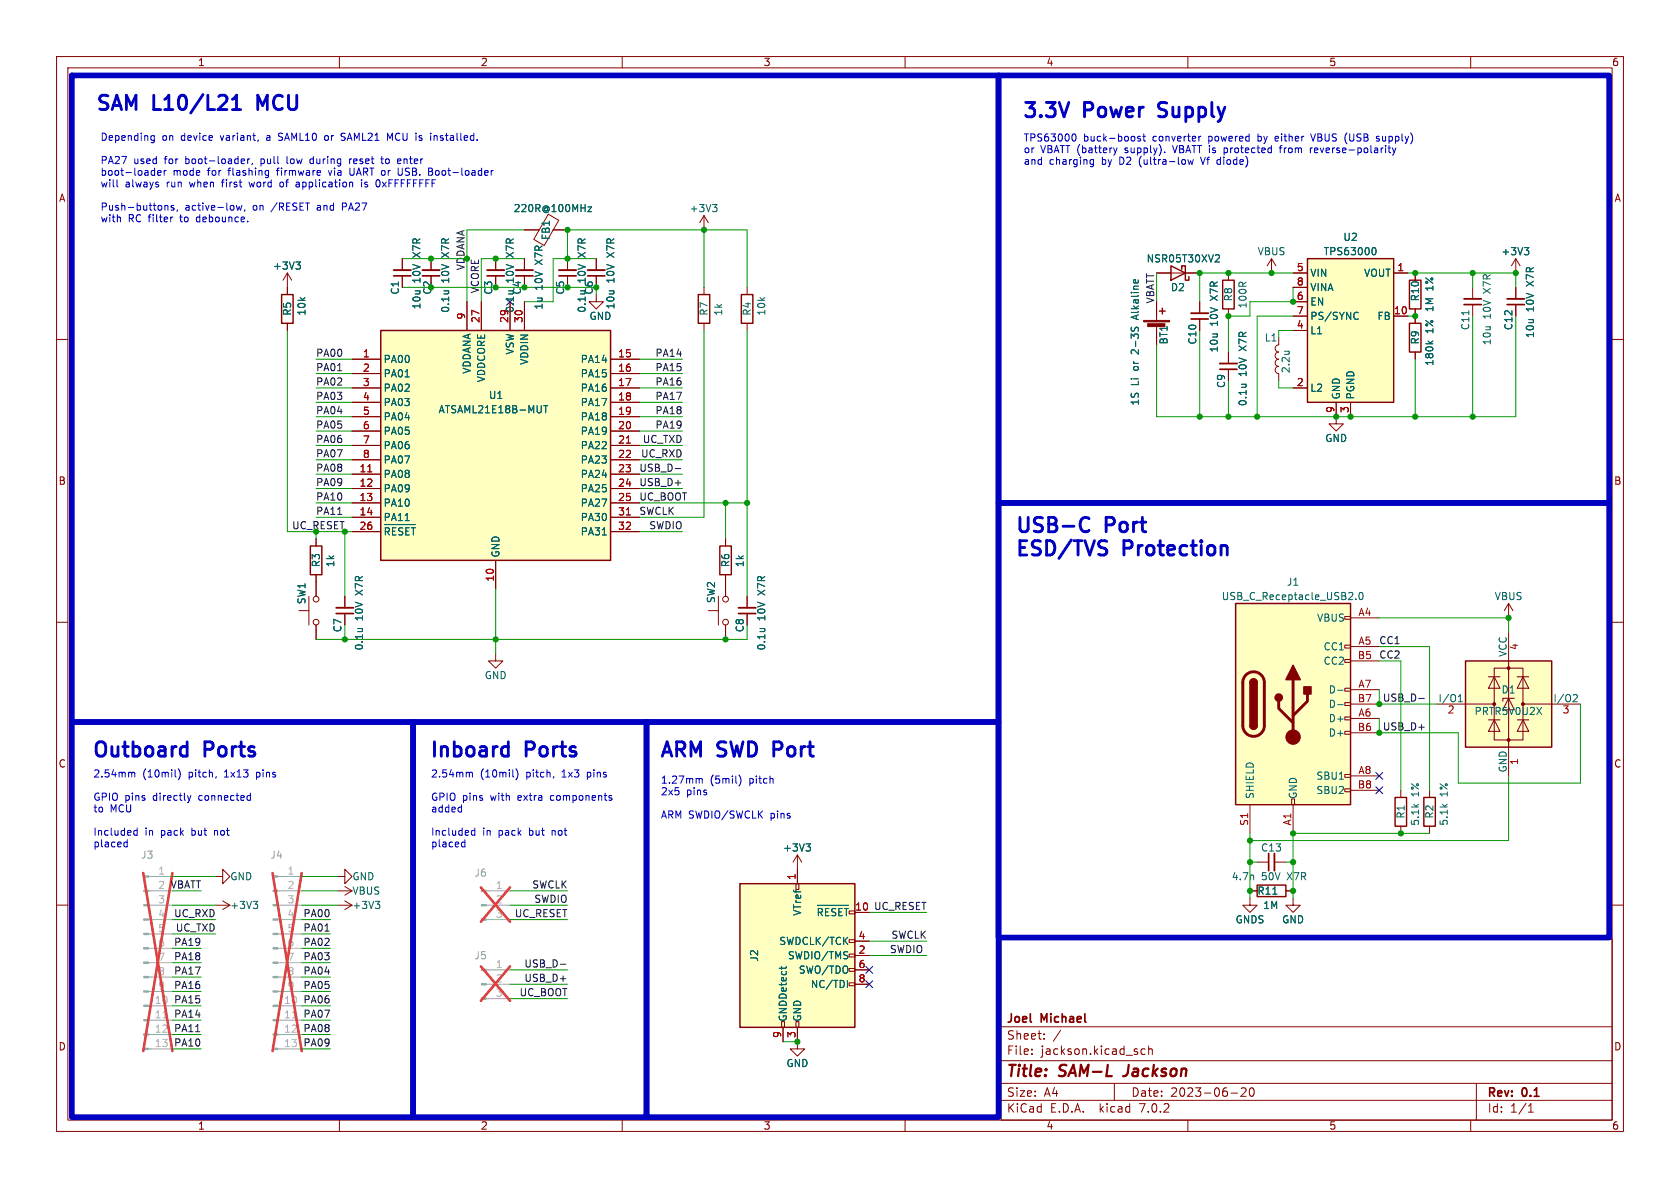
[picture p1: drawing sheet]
<svg xmlns="http://www.w3.org/2000/svg" width="297mm" height="210mm" viewBox="0 0 297 210" stroke-linecap="round" stroke-linejoin="round" font-family="sans-serif">
<g fill="none" stroke="#840000" stroke-width=".18">
<path d="M10 10h277v190h-277zM12 12h273v186h-273zM60 10v2M110 10v2M160 10v2M210 10v2M260 10v2M96.9 37.9l1.9 1-2.6 4.5-1.8-1.1zM124.5 38.1l-.8 1.3M124.5 38.1v2.5M124.5 38.1l.7 1.3M10 60h2"/>
<path d="M50.8 48.3l-.8 1.2M50.8 48.3v3.8M50.8 57.2v1.2M50.8 48.3l.8 1.2M71.1 45.7v2.1M71.1 48.8v2M76.2 45.7v2.1M76.2 48.8v2M82.5 53.3v5.1M85.1 53.3v5.1M87.6 45.7v2.1M87.6 48.8v2"/>
<path d="M90.2 53.3v5.1M92.7 40.6h2.6M92.7 45.7v2.1M92.7 48.8v2M92.7 53.3v5.1M97.8 40.6h2.5M100.3 45.7v2.1M100.3 48.8v2M105.4 52.1v1.2h1.3l-1.3 1.3-1.3-1.3h1.3M105.4 45.7v2.1M105.4 48.8v2M124.5 50.8v1.3"/>
<path d="M124.5 57.2v1.2M132.1 50.8v1.3M132.1 57.2v1.2M204.5 48.3h7.6M204.5 53.3v3.3M204.5 57.7v3.3M212.1 53.3v2.1M212.1 56.4v2M217.2 48.3v1.2M217.2 54.6v1.3M224.8 45.7l-.8 1.3M224.8 45.7v2.6"/>
<path d="M224.8 45.7l.8 1.3M226.1 59.7v1.3a.64 .64 0 0 0-.7 .6 .64 .64 0 0 0 .7 .6 .64 .64 0 0 0-.7 .7 .64 .64 0 0 0 .7 .6 .64 .64 0 0 0-.7 .6 .64 .64 0 0 0 .7 .7 .64 .64 0 0 0-.7 .6 .64 .64 0 0 0 .7 .6v1.3M228.6 48.3h2.5M228.6 55.9h2.5M228.6 58.4h2.5M228.6 53.3h2.5M228.6 50.8h2.5M246.4 48.3h2.5M246.4 55.9h2.5M250.2 48.3v1.2M250.2 54.6v2.6M260.3 50.8v2"/>
<path d="M260.3 53.8v2.1M268 45.7l-.8 1.3M268 45.7v2.6M268 50.8v2M268 53.8v2.1M268 45.7l.7 1.3M285 60h2M62.2 63.5h5.1M62.2 66h5.1M62.2 68.6h5.1M62.2 71.1h5.1M62.2 73.7h5.1"/>
<path d="M62.2 76.2h5.1M62.2 78.7h5.1M107.9 63.5h5.1M107.9 66h5.1M107.9 68.6h5.1M107.9 71.1h5.1M107.9 73.7h5.1M107.9 76.2h5.1M107.9 78.7h5.1M217.2 62.2v2.1M217.2 65.3v2M228.6 68.6h2.5"/>
<path d="M236.2 71.1v3.8h1.3l-1.3 1.3-1.3-1.3h1.3M238.8 71.1v2.6M250.2 62.2v1.3M55.9 95.3v1.2M62.2 83.8h5.1M62.2 86.4h5.1M62.2 88.9h5.1M62.2 91.4h5.1M62.2 81.3h5.1M62.2 94h5.1M87.6 99.1v5M107.9 83.8h5.1"/>
<path d="M107.9 86.4h5.1M107.9 88.9h5.1M107.9 91.4h5.1M107.9 81.3h5.1M107.9 94h5.1M128.3 95.3v1.2M10 110h2M52.8 108h1.8M54.6 105.4v5.1M55.9 101.6v3.8M55.9 110.5v2.5M61 105.4v2"/>
<path d="M61 108.5v2M87.6 115.6v1.2h1.3l-1.3 1.3-1.2-1.3h1.2M125.2 108h1.8M127 105.4v5.1M128.3 101.6v3.8M128.3 110.5v2.5M132.1 105.4v2M132.1 108.5v2M237.7 116.6h1.1v.5h-1.1zM237.7 114h1.1v.6h-1.1zM237.7 109h1.1v.5h-1.1zM238.8 109.2h5"/>
<path d="M238.8 114.3h5M238.8 116.8h5M263.1 119.6h2.1M264.2 118.1h5v12.7h-5zM264.2 119.6l1 2.1h-2.1zM266.7 106.7l-.8 1.3M266.7 106.7v2.5M266.7 111.8v25.4M266.7 106.7l.8 1.3M268.2 119.6h2.1M269.2 119.6l1.1 2.1h-2.1zM285 110h2"/>
<path d="M237.7 139.4h1.1v.6h-1.1zM237.7 136.9h1.1v.5h-1.1zM237.7 129.3h1.1v.5h-1.1zM237.7 126.7h1.1v.6h-1.1zM237.7 124.2h1.1v.5h-1.1zM237.7 121.7h1.1v.5h-1.1zM238.8 127h5M238.8 121.9h5M238.8 137.2h5M238.8 129.5h5M238.8 124.5h5M238.8 139.7h5"/>
<path d="M247.6 139.7v1.3M252.7 139.7v1.3M254 124.5h10.2M263.1 127.3h2.1M264.2 127.3l1 2h-2.1zM266.7 123.4l1 2.1h-2zM267.7 123.4h-2v.6M268.2 127.3h2.1M269.2 127.3l1.1 2h-2.1zM269.2 124.5h10.2M10 160h2M38.1 154.9h1.3v-1.2l1.2 1.2-1.2 1.3v-1.3"/>
<path d="M39.4 159.3l1.2 .7M59.7 154.9h1.3v-1.2l1.2 1.2-1.2 1.3v-1.3M59.7 157.5h2.5M61 159.3l1.2 .7M61 156.7l1.2 .8M62.2 157.5l-1.2 .7M140.7 156.2h.5v1h-.5zM141 151.1v5.1M141 151.1l-.8 1.3M141 151.1l.7 1.3M221 158.8v1.2h1.2l-1.2 1.3-1.3-1.3h1.3M221 157.5h1.2"/>
<path d="M221 142.2v5.1M222.2 152.4h2.1M225.3 152.4h2M227.3 157.5h1.3M228.3 141.2h.6v1h-.6zM228.6 158.8v1.2h1.3l-1.3 1.3-1.3-1.3h1.3M228.6 142.2v5.1M247.6 146.1v1.2M252.7 146.1v1.2M285 160h2M38.1 160h2.5M40.6 160l-1.2 .8"/>
<path d="M59.7 160h2.5M62.2 160l-1.2 .8M150.1 166.1h1v.5h-1zM150.1 171.2h1v.5h-1zM150.1 168.7h1v.5h-1zM150.1 173.7h1v.5h-1zM151.1 161.3h2.6M151.1 168.9h2.6M151.1 166.4h2.6M151.1 171.5h2.6M151.1 174h2.6M177 166h108v32h-108z"/>
<path d="M60 198v2M110 198v2M138.2 180.6h.5v1h-.5zM138.4 181.6v2.6M140.7 180.6h.5v1h-.5zM141 181.6v3.8h1.2l-1.2 1.3-1.3-1.3h1.3M160 198v2M177 194.5h108M177 191.5h108M177 187.5h108M177 181.5h108M182.4 186.3v.1"/>
<path d="M182.4 185.5v.1M184.6 183.6v.1M184.6 182.8v.1M197 191.5v3M202.4 185.5l-.4-.1-.3 .3v.4l.2 .2h.5M203.1 185.5l.2-.1 .3 .1 .1 .9M203.1 184.9v1.5M210 198v2M217.6 193.2h1.2M219.4 192.4l.6-.1 .2 .1 .1 .3-.9 1.1h.9M221 192.4l.2-.1a.81 .81 0 0 1 .6 .6 .81 .81 0 0 1-.3 .8l-.1 .1a.81 .81 0 0 1-.4-1.4zM260 198v2"/>
<path d="M261 191.5v6.5M270.2 196.6h.9M270.2 195.5l.4-.4v1.5"/>
<circle cx="55.9" cy="110" r=".51"/>
<circle cx="55.9" cy="105.9" r=".51"/>
<circle cx="128.3" cy="105.9" r=".51"/>
<circle cx="128.3" cy="110" r=".51"/>
</g>
<path d="M198.5 190.2h.2" fill="none" stroke="#840000" stroke-width=".4"/>
<g fill="none" stroke="#006464" stroke-width=".18">
<path d="M103.9 36.6h.7l-.7 .8h.7M126 36.1h.8l-.5 .5M126.5 36.6l.3 .3v.3l-.3 .2M52.3 46.3h.8l-.4 .5M52.9 46.8l.2 .2v.3l-.2 .3M200 57.8v.5M200.5 49.5l.2-.1 .1 .6M200.6 58.3l.1-.3 .3-.2 .2 .3v.3M215 45l.5 .1 .1 .3-.8 .9h.8M239.9 55.2l.2 .1M240.1 56.3l-.2 .2M242.8 43.8a.68 .68 0 0 1 .5 .6 .68 .68 0 0 1-.5 .6"/>
<path d="M269.5 43.8h.8l-.5 .5M270 44.3l.3 .2v.3l-.3 .2M96.1 71.7h.7M96.5 71.7v1.3M252.5 60.3l.5 .5M253.3 60.3l-.5 .3M67.9 92.7h5.5M68.8 93.5l-.2-.2h-.5v1.3M70 93.3h-.6v1.3M71.2 93.4l-.5-.1-.2 .2M72.4 93.3h-.7v1.3M72.7 93.3h.7"/>
<path d="M73.1 93.3v1.3M106.5 94.6h.7M239.7 105.9v.1M240.4 104.8l.1-.1a.68 .68 0 0 1 .5 .7 .68 .68 0 0 1-.5 .6l-.1-.1-.2-.4zM236.5 122h.9M236.5 124.6h.9M236.8 137.7h.7M257.8 124.1h.7M257.8 123.1l.4-.3v1.3M278.3 122.8h.4l.2 .3-.8 1h.8M44.8 159.3h.7l-.4 .5M45.3 159.8l.2 .3v.3l-.2 .2"/>
<path d="M66.4 159.3h.7l-.4 .5M66.9 159.8l.2 .3v.3l-.2 .2M142.5 149.2h.8l-.5 .5M143 149.7l.3 .2v.3l-.3 .2M138.2 170.9v.4M139 170.9v.1M144.5 160h5.5M145.4 160.8l-.2-.2h-.5v1.3M146.5 160.6h-.6v1.3M147.8 160.7l-.5-.1-.3 .2M148.9 160.6h-.6v1.3M149.3 160.6h.7"/>
<path d="M149.3 166.2l.6 .8M149.6 160.6v1.3M149.8 173.3v1.3M149.9 165.7l-.8 .7"/>
</g>
<g fill="#ffffc2" stroke="#ffffc2" stroke-width=".18">
<path d="M130.8 156.2h20.3v25.4h-20.3z"/>
<path d="M67.3 58.4h40.6v40.7h-40.6z"/>
<path d="M231.1 45.7h15.3v25.4h-15.3z"/>
<path d="M218.4 106.7h20.4v35.5h-20.4z"/>
<path d="M259.1 116.8h15.2v15.3h-15.2z"/>
</g>
<g fill="none" stroke="#840000" stroke-width=".25">
<path d="M49.8 52.1h2v5.1h-2zM67.3 58.4h40.6v40.7h-40.6zM123.4 52.1h2.1v5.1h-2.1zM131.1 52.1h2v5.1h-2zM205 55h1M205.5 54.5v1M207 47l2.5 1.3-2.5 1.2zM208.9 47.6v-.6h.6v2.5h.7v-.6M216.2 49.5h2v5.1h-2zM231.1 45.7h15.3v25.4h-15.3zM249.2 57.2h2v5h-2zM249.2 49.5h2v5.1h-2z"/>
<path d="M54.9 96.5h2v5.1h-2zM127.3 96.5h2v5.1h-2zM218.4 106.7h20.4v35.5h-20.4zM259.1 116.8h15.2v15.3h-15.2zM221 128.3a.64 .64 0 0 0 .6 .6 .64 .64 0 0 0 .6-.6M221 120.7a.64 .64 0 0 1 .6-.7 .64 .64 0 0 1 .6 .7M130.8 156.2h20.3v25.4h-20.3zM222.2 156.5h5.1v2h-5.1zM246.6 141h2.1v5.1h-2.1zM251.7 141h2v5.1h-2z"/>
</g>
<g fill="none" stroke="#a1a1a1" stroke-width=".18">
<path d="M26.3 157.5h4.2M26.3 154.9h4.2M49.1 157.5h4.2M49.1 154.9h4.2M86 157.5h4.2M26.3 177.8h4.2M26.3 175.3h4.2M26.3 172.7h4.2M26.3 170.2h4.2M26.3 167.6h4.2M26.3 165.1h4.2M26.3 162.6h4.2"/>
<path d="M26.3 160h4.2M49.1 177.8h4.2M49.1 175.3h4.2M49.1 172.7h4.2M49.1 170.2h4.2M49.1 167.6h4.2M49.1 165.1h4.2M49.1 162.6h4.2M49.1 160h4.2M86 162.6h4.2M86 160h4.2M86 176.5h4.2"/>
<path d="M86 174h4.2M86 171.5h4.2M26.3 185.4h4.2M26.3 182.9h4.2M26.3 180.3h4.2M49.1 185.4h4.2M49.1 182.9h4.2M49.1 180.3h4.2"/>
</g>
<g fill="#a1a1a1" stroke="#a1a1a1" stroke-width=".18">
<path d="M48.3 185.3h.8v.2h-.8z"/>
<path d="M48.3 182.8h.8v.2h-.8z"/>
<path d="M48.3 180.2h.8v.3h-.8z"/>
<path d="M48.3 177.7h.8v.2h-.8z"/>
<path d="M48.3 175.1h.8v.3h-.8z"/>
<path d="M48.3 172.6h.8v.2h-.8z"/>
<path d="M48.3 170.1h.8v.2h-.8z"/>
<path d="M48.3 167.5h.8v.3h-.8z"/>
<path d="M48.3 165h.8v.2h-.8z"/>
<path d="M48.3 162.4h.8v.3h-.8z"/>
<path d="M48.3 159.9h.8v.2h-.8z"/>
<path d="M48.3 157.4h.8v.2h-.8z"/>
<path d="M48.3 154.8h.8v.3h-.8z"/>
<path d="M85.1 176.4h.9v.3h-.9z"/>
<path d="M85.1 173.9h.9v.2h-.9z"/>
<path d="M85.1 171.3h.9v.3h-.9z"/>
<path d="M85.1 162.4h.9v.3h-.9z"/>
<path d="M85.1 159.9h.9v.2h-.9z"/>
<path d="M85.1 157.4h.9v.2h-.9z"/>
<path d="M25.4 185.3h.9v.2h-.9z"/>
<path d="M25.4 182.8h.9v.2h-.9z"/>
<path d="M25.4 180.2h.9v.3h-.9z"/>
<path d="M25.4 177.7h.9v.2h-.9z"/>
<path d="M25.4 175.1h.9v.3h-.9z"/>
<path d="M25.4 172.6h.9v.2h-.9z"/>
<path d="M25.4 170.1h.9v.2h-.9z"/>
<path d="M25.4 167.5h.9v.3h-.9z"/>
<path d="M25.4 165h.9v.2h-.9z"/>
<path d="M25.4 162.4h.9v.3h-.9z"/>
<path d="M25.4 159.9h.9v.2h-.9z"/>
<path d="M25.4 157.4h.9v.2h-.9z"/>
<path d="M25.4 154.8h.9v.3h-.9z"/>
</g>
<path d="M28.8 179.9h.7M51.7 179.9h.7" fill="none" stroke="#aaa" stroke-width=".18"/>
<path d="M25.3 154.3l5.2 31.5M30.5 154.3l-5.2 31.5M48.2 154.3l5.1 31.5M53.3 154.3l-5.1 31.5M85 156.9l5.2 6M90.2 156.9l-5.2 6M85 170.8l5.2 6.1M90.2 170.8l-5.2 6.1" fill="none" stroke="#eb3a3d" stroke-width=".46"/>
<g fill="none" stroke="#840000" stroke-width=".33">
<path d="M69.6 47.8h3M74.7 47.8h3M86.1 47.8h3.1M91.2 47.8h3M98.8 47.8h3.1M103.9 47.8h3M210.6 55.4h3M258.8 52.8h3.1M266.4 52.8h3.1M215.6 64.3h3.1M59.4 107.4h3.1M130.6 107.4h3"/>
<path d="M225.3 150.9v3"/>
</g>
<g fill="none" stroke="#840000" stroke-width=".3">
<path d="M69.6 48.8h3M74.7 48.8h3M86.1 48.8h3.1M91.2 48.8h3M98.8 48.8h3.1M103.9 48.8h3M210.6 56.4h3M258.8 53.8h3.1M266.4 53.8h3.1M215.6 65.3h3.1M59.4 108.5h3.1M130.6 108.5h3"/>
<path d="M224.3 150.9v3"/>
</g>
<path d="M110.7 78.3h.8M65 83.4h.7M110.7 91h.8" fill="none" stroke="#a90000" stroke-width=".18"/>
<g fill="#840000" stroke="#840000" stroke-width=".18">
<path d="M202.2 56.6h4.6v.3h-4.6z"/>
<path d="M202.9 57.2h3v.5h-3z"/>
<circle cx="228.6" cy="130.3" r="1.27"/>
<circle cx="264.2" cy="124.5" r=".25"/>
<circle cx="266.7" cy="130.8" r=".25"/>
<circle cx="266.7" cy="118.1" r=".25"/>
<circle cx="269.2" cy="124.5" r=".25"/>
</g>
<path d="M220.3 119.3a1.9 1.9 0 0 1 2-.4 1.9 1.9 0 0 1 1.2 1.8v7.6a1.91 1.91 0 0 1-1.9 1.9 1.91 1.91 0 0 1-1.9-1.9v-7.8l.2-.7zM226.1 124v1.2l2.5 2.6M228.6 120.1v10.2M231.1 122.7v1.3l-2.5 2.5" fill="none" stroke="#840000" stroke-width=".51"/>
<g fill="#840000" stroke="#840000" stroke-width=".25">
<path d="M221 128.3h1.2a.64 .64 0 0 1-.6 .6 .64 .64 0 0 1-.6-.6z"/>
<path d="M221 120.7h1.2v7.6h-1.2z"/>
<path d="M221.2 120.2a.64 .64 0 0 1 .7-.1 .64 .64 0 0 1 .3 .6h-1.2z"/>
<path d="M228.6 117.6l1.3 2.5h-2.6z"/>
<path d="M230.5 121.4h1.3v1.3h-1.3z"/>
<circle cx="226.1" cy="123.3" r=".63"/>
</g>
<path d="M119.4 82.8h.9M250.8 123.5h1M57.5 164.6h.7M99.1 170.5h.9M34.6 182.4h.7" fill="none" stroke="#0f0f0f" stroke-width=".18"/>
<g fill="none" stroke="#0000c2" stroke-width=".18">
<path d="M20.7 32.9l.2 .1M26.8 24.8h.5M26.8 24h.5M27.3 24v1l-.1 .2h-.3M27.9 30.6l.6-.2-.1-.2-.3-.1-.2 .2v.6h.5M29 30.1v.9M29.1 36.4l.2-.1 .3 .1 .1 .8M29.4 30.1l-.4 .3M30.5 38.4l-.3 .1M30.7 36.4l-.3-.1-.2 .2 .1 .2 .4 .1v.3h-.5M31.4 37.1l-.1 .2M41.8 36.3l.2 .9 .3-.6 .2 .6 .3-.9"/>
<path d="M42.8 28.1h.4v.3l-.6 .1M43.2 28.9h-.4M43.3 37.1l-.1 .2M43.8 28.1v.8M43.8 39.1v.1M44.1 28.1l-.3 .2M44.6 28.9l-.1 .2M45.7 24.8l-.2 .2M47.1 30.1l.4 .1M47.5 30.9l-.4 .1M47.5 30.1v1.1l-.1 .1M52.5 32.2l-.1 .1"/>
<path d="M52.5 32.6l-.2 .1 .2 .3M56.5 30.1l.2 .3-.6 .2M56.6 30.9l-.1 .1M60.3 24.8h.2M60.4 23.6l-.1 .2 .1 .3M61.8 28.1v.8M61.9 32.3h.4l.1 .7M61.9 28.1l-.1 .2M63.9 31.8v.1M63.9 32.2v.8M66.5 32.6l.1 .3 .3 .1M66.8 31.8l-.2 .1-.1 .4"/>
<path d="M67.3 28.1h.5M67.5 27.7v1l.2 .2M68.9 24.4l-.4-.9v1.3M70.4 29.7v1l.2 .3M70.7 28.1h-.2l-.2 .2v.6h.4M70.9 28.4l-.6 .1M75.8 30.3h.4M76.2 29.7h-.4v1.3h.5M86.8 30.1v.9M87.2 30.1l-.4 .3M189.8 23.7a.68 .68 0 0 1 .4 .6 .68 .68 0 0 1-.4 .6M192.8 28.9l.1 .2 .4-.1"/>
<path d="M193.3 28.2v1l-.2 .3-.3-.1M193.3 28.3l-.4-.1-.1 .1M196.9 26.2l.3 .8M197.2 27l-.1 .3M197.5 26.2l-.3 .8M201.6 24.2l-.3-.1-.2 .2 .1 .2 .4 .1v.3h-.5M202 24.1h.5M202.2 23.7v1.1l.3 .1M205.9 26.9v.1M209.5 28.3l.1 .1-.1 .6M210 28.2l.2 .9 .3-.7 .2 .7 .3-.9M211.9 24.1v.8"/>
<path d="M212.3 24.1l-.4 .2M226.2 26.2h.4M231.7 26.2v.8M231.7 23.7l.4 1.2M231.9 26.2l-.2 .2M243.3 24.9h.4M243.7 24.1l-.4 .2 .1 .2h.3M245.4 26.2h.5M245.6 25.7v1.1l.3 .2M246.2 26.2l.3 .8M246.5 27l-.3 .4M246.8 26.2l-.3 .8"/>
<path d="M23.3 136.6h.5v.8M31 137.3l.1 .1M31.5 135.9a1.46 1.46 0 0 1 0 1.9M38.2 137.3l-.1 .2M83 136.6h.5v.8M90.7 137.3l.1 .1M91.2 135.9a1.46 1.46 0 0 1 0 1.9M97.9 137.3l-.1 .2M123.7 137.7h.4l.1 .8M130.6 137a1.46 1.46 0 0 1 0 1.9M22.1 148.9h.4M22.5 149.6l-.4 .1"/>
<path d="M22.5 148.4v1.3M23.7 147.5l.2 .1h.4M24.3 146.9l-.4-.1-.2 .1M24.3 146.4v1.2M33.1 140.6l.3 .9M33.4 141.5l-.1 .3M33.7 140.6l-.3 .9M43.9 140.6l.4 .1M44.3 141.4l-.4 .1M44.3 140.2v1.3M81.8 148.9h.4M82.2 148.4v1.3"/>
<path d="M82.2 149.6l-.4 .1M83.4 147.5l.2 .1h.3M83.9 146.4v1.2M83.9 146.9l-.3-.1-.2 .1M107.7 141l.4 .1 .1 .2-.2 .2-.4-.1M107.7 140.7h.4"/>
</g>
<path d="M41.1 19.4h1.4M41.1 17.6l.7-.8v2.6M191.8 91.5l.7 .2M192.5 93.8l-.7 .2" fill="none" stroke="#0000c2" stroke-width=".5"/>
<path d="M12.7 13.3h163.8v114.3h-163.8zM176.5 13.3h108v75.6h-108zM176.5 88.9h108v76.8h-108zM12.7 127.6h60.3v69.9h-60.3zM73 127.6h41.3v69.9h-41.3zM114.3 127.6h62.2v69.9h-62.2z" fill="none" stroke="#0000c2" stroke-width="1"/>
<g fill="none" stroke="#009600" stroke-width=".18">
<path d="M50.8 58.4v35.6h11.4M71.1 45.7h11.4M71.1 50.8h34.3M92.7 40.6h-10.2v12.7M92.7 45.7h-7.6v7.6M100.3 45.7v-5.1h31.8v10.2M105.4 45.7h-7.6v7.6h-5.1M124.5 40.6v10.2M124.5 58.4v33h-11.5M132.1 58.4v47M204.5 48.3v5M212.1 58.4v15.3"/>
<path d="M228.6 50.8v2.5h-7.6v2.6h-3.8v6.3M228.6 48.3h-16.5v5M228.6 55.9h-6.4v17.8M228.6 58.4h-2.5v1.3M248.9 48.3h19.1v2.5M248.9 55.9h1.3M260.3 48.3v2.5M260.3 55.9v17.8M268 55.9v17.8h-63.5v-12.7M55.9 78.7h6.3M55.9 76.2h6.3M55.9 63.5h6.3"/>
<path d="M55.9 66h6.3M55.9 73.7h6.3M55.9 71.1h6.3M55.9 68.6h6.3M113 78.7h7.6M113 76.2h7.6M113 63.5h7.6M113 66h7.6M113 73.7h7.6M113 71.1h7.6M113 68.6h7.6M217.2 67.3v6.4"/>
<path d="M226.1 67.3v1.3h2.5M250.2 63.5v10.2M55.9 88.9h6.3M55.9 91.4h6.3M55.9 86.4h6.3M55.9 81.3h6.3M55.9 83.8h6.3M55.9 94v1.3M61 94v11.4M113 88.9h19.1M113 94h7.6M113 86.4h7.6"/>
<path d="M113 81.3h7.6M113 83.8h7.6M128.3 88.9v6.4M61 110.5v2.5M87.6 104.1v11.5M132.1 110.5v2.5h-76.2M243.8 116.8h3.8v22.9M243.8 114.3h8.9v25.4M243.8 109.2h22.9v2.6M243.8 121.9v2.6h10.2M266.7 137.2v11.4h-45.7M279.4 124.5v13.9h-21.6v-8.9h-14v-2.5"/>
<path d="M30.5 157.5h5.1M30.5 154.9h7.6M53.3 157.5h6.4M53.3 154.9h6.4M90.2 157.5h10.1M221 147.3v11.5M221 152.4h1.2M227.3 152.4h1.3M252.7 147.3h-24.1v11.5M30.5 160h7.6M30.5 167.6h5.1M30.5 175.3h5.1"/>
<path d="M30.5 170.2h5.1M30.5 177.8h5.1M30.5 172.7h5.1M30.5 165.1h7.6M30.5 162.6h7.6M53.3 160h6.4M53.3 167.6h5.1M53.3 175.3h5.1M53.3 170.2h5.1M53.3 177.8h5.1M53.3 172.7h5.1M53.3 165.1h5.1"/>
<path d="M53.3 162.6h5.1M90.2 174h10.1M90.2 160h10.1M90.2 171.5h10.1M90.2 176.5h10.1M90.2 162.6h10.1M153.7 166.4h10.1M153.7 161.3h10.1M153.7 168.9h10.1M30.5 185.4h5.1M30.5 182.9h5.1M30.5 180.3h5.1"/>
<path d="M53.3 185.4h5.1M53.3 182.9h5.1M53.3 180.3h5.1M138.4 184.2h2.6"/>
</g>
<path d="M243.2 139.1l1.2 1.2M243.2 136.6l1.2 1.2M244.4 139.1l-1.2 1.2M244.4 136.6l-1.2 1.2M153.1 170.8l1.2 1.3M153.1 173.4l1.2 1.2M154.3 170.8l-1.2 1.3M154.3 173.4l-1.2 1.2" fill="none" stroke="#000084" stroke-width=".18"/>
<g fill="#009600" stroke="#009600" stroke-width=".18">
<circle cx="124.5" cy="40.6" r=".46"/>
<circle cx="100.3" cy="40.6" r=".46"/>
<circle cx="87.6" cy="50.8" r=".46"/>
<circle cx="87.6" cy="45.7" r=".46"/>
<circle cx="105.4" cy="50.8" r=".46"/>
<circle cx="100.3" cy="45.7" r=".46"/>
<circle cx="92.7" cy="50.8" r=".46"/>
<circle cx="100.3" cy="50.8" r=".46"/>
<circle cx="132.1" cy="88.9" r=".46"/>
<circle cx="128.3" cy="88.9" r=".46"/>
<circle cx="61" cy="113" r=".46"/>
<circle cx="87.6" cy="113" r=".46"/>
<circle cx="76.2" cy="45.7" r=".46"/>
<circle cx="141" cy="184.2" r=".46"/>
<circle cx="128.3" cy="113" r=".46"/>
<circle cx="82.5" cy="45.7" r=".46"/>
<circle cx="260.3" cy="73.7" r=".46"/>
<circle cx="260.3" cy="48.3" r=".46"/>
<circle cx="268" cy="48.3" r=".46"/>
<circle cx="266.7" cy="109.2" r=".46"/>
<circle cx="212.1" cy="48.3" r=".46"/>
<circle cx="212.1" cy="73.7" r=".46"/>
<circle cx="222.2" cy="73.7" r=".46"/>
<circle cx="217.2" cy="73.7" r=".46"/>
<circle cx="238.8" cy="73.7" r=".46"/>
<circle cx="250.2" cy="48.3" r=".46"/>
<circle cx="236.2" cy="73.7" r=".46"/>
<circle cx="250.2" cy="55.9" r=".46"/>
<circle cx="250.2" cy="73.7" r=".46"/>
<circle cx="217.2" cy="48.3" r=".46"/>
<circle cx="217.2" cy="55.9" r=".46"/>
<circle cx="224.8" cy="48.3" r=".46"/>
<circle cx="228.6" cy="53.3" r=".46"/>
<circle cx="247.6" cy="147.3" r=".46"/>
<circle cx="243.8" cy="124.5" r=".46"/>
<circle cx="243.8" cy="129.5" r=".46"/>
<circle cx="228.6" cy="152.4" r=".46"/>
<circle cx="228.6" cy="147.3" r=".46"/>
<circle cx="221" cy="152.4" r=".46"/>
<circle cx="221" cy="148.6" r=".46"/>
<circle cx="221" cy="157.5" r=".46"/>
<circle cx="228.6" cy="157.5" r=".46"/>
</g>
<g font-size="3.5" fill="#0000c2">
<text x="17.1" y="19.7">SAM L10/L21</text>
<text x="46.4" y="19.7">MCU</text>
<text x="181" y="21">3.3V</text>
<text x="191.9" y="21">Power</text>
<text x="205.8" y="21">Supply</text>
<text x="179.7" y="94.3">USB-C</text>
<text x="195.7" y="94.3">Port</text>
<text x="179.7" y="98.4">ESD/TVS</text>
<text x="198.8" y="98.4">Protection</text>
<text x="16.5" y="134">Outboard</text>
<text x="36.4" y="134">Ports</text>
<text x="76.2" y="134">Inboard</text>
<text x="93.1" y="134">Ports</text>
<text x="116.8" y="134">ARM SWD Port</text>
</g>
<g font-size="2.8" fill="#840000">
<text x="178" y="190.8">Title:</text>
<text x="187.4" y="190.8">SAM-L</text>
<text x="199.5" y="190.8">Jackson</text>
</g>
<g font-size="2.1" fill="#840000">
<text x="178" y="183.9">Sheet:</text>
<text x="178" y="181.1">Joel</text>
<text x="184.2" y="181.1">Michael</text>
<text x="186.2" y="183.9">/</text>
<text x="178" y="186.6">File:</text>
<text x="184" y="186.6">jackson.kicad_sch</text>
<text x="178" y="196.8">KiCad</text>
<text x="178" y="194">Size:</text>
<text x="184.6" y="194">A4</text>
<text x="185.7" y="196.8">E.D.A.</text>
<text x="194.4" y="196.8">kicad</text>
<text x="200" y="194">Date:</text>
<text x="201.5" y="196.8">7.0.2</text>
<text x="206.9" y="194">2023-06-20</text>
<text x="263" y="194.2">Rev:</text>
<text x="263" y="196.8">Id:</text>
<text x="267" y="196.8">1/1</text>
<text x="269.2" y="194.2">0.1</text>
</g>
<g font-size="1.8" fill="#840000">
<text x="35" y="11.8">1</text>
<text x="85" y="11.8">2</text>
<text x="135" y="11.8">3</text>
<text x="185" y="11.8">4</text>
<text x="235" y="11.8">5</text>
<text x="285" y="11.8">6</text>
<text x="10.4" y="35.8">A</text>
<text x="285.4" y="35.8">A</text>
<text x="10.3" y="85.8">B</text>
<text x="285.3" y="85.8">B</text>
<text x="10.3" y="135.8">C</text>
<text x="285.3" y="135.8">C</text>
<text x="10.3" y="185.8">D</text>
<text x="285.3" y="185.8">D</text>
<text x="35" y="199.8">1</text>
<text x="85" y="199.8">2</text>
<text x="135" y="199.8">3</text>
<text x="185" y="199.8">4</text>
<text x="235" y="199.8">5</text>
<text x="285" y="199.8">6</text>
</g>
<g font-size="1.8" fill="#0000c2">
<text x="17.8" y="25">Depending</text>
<text x="17.8" y="29.1">PA27</text>
<text x="23.7" y="29.1">used</text>
<text x="28.7" y="25">on</text>
<text x="29.2" y="29.1">for</text>
<text x="32.1" y="25">device</text>
<text x="32.9" y="29.1">boot-loader,</text>
<text x="39.1" y="25">variant,</text>
<text x="46.3" y="29.1">pull</text>
<text x="47.4" y="25">a</text>
<text x="49.6" y="25">SAML10</text>
<text x="51.1" y="29.1">low</text>
<text x="55.3" y="29.1">during</text>
<text x="57.9" y="25">or</text>
<text x="60.9" y="25">SAML21</text>
<text x="62.4" y="29.1">reset</text>
<text x="68.2" y="29.1">to</text>
<text x="69.2" y="25">MCU is</text>
<text x="71.2" y="29.1">enter</text>
<text x="77.1" y="25">installed.</text>
<text x="181" y="25.1">TPS63000</text>
<text x="181" y="27.2">or</text>
<text x="181" y="29.2">and</text>
<text x="184" y="27.2">VBATT (battery</text>
<text x="185.5" y="29.2">charging</text>
<text x="191.6" y="25.1">buck-boost</text>
<text x="194.8" y="29.2">by</text>
<text x="198" y="29.2">D2</text>
<text x="199" y="27.2">supply).</text>
<text x="201.6" y="29.2">(ultra-low</text>
<text x="203.8" y="25.1">converter</text>
<text x="207.7" y="27.2">VBATT is</text>
<text x="212.8" y="29.2">Vf diode)</text>
<text x="213.8" y="25.1">powered</text>
<text x="216.9" y="27.2">protected</text>
<text x="222.6" y="25.1">by</text>
<text x="225.8" y="25.1">either</text>
<text x="226.9" y="27.2">from</text>
<text x="232.4" y="25.1">VBUS (USB</text>
<text x="232.4" y="27.2">reverse-polarity</text>
<text x="244.1" y="25.1">supply)</text>
<text x="17.8" y="31.1">boot-loader</text>
<text x="17.8" y="33.2">will</text>
<text x="22.1" y="33.2">always</text>
<text x="29.5" y="33.2">run</text>
<text x="30.6" y="31.1">mode</text>
<text x="33.7" y="33.2">when</text>
<text x="36.8" y="31.1">for</text>
<text x="39.5" y="33.2">first</text>
<text x="40.5" y="31.1">flashing</text>
<text x="44.5" y="33.2">word</text>
<text x="49.3" y="31.1">firmware</text>
<text x="50" y="33.2">of</text>
<text x="53" y="33.2">application</text>
<text x="58.5" y="31.1">via</text>
<text x="62.3" y="31.1">UART or</text>
<text x="64.6" y="33.2">is</text>
<text x="67.4" y="33.2">0xFFFFFFFF</text>
<text x="71.1" y="31.1">USB.</text>
<text x="76.6" y="31.1">Boot-loader</text>
<text x="17.8" y="37.3">Push-buttons,</text>
<text x="17.8" y="39.4">with</text>
<text x="22.7" y="39.4">RC filter</text>
<text x="32" y="39.4">to</text>
<text x="32.7" y="37.3">active-low,</text>
<text x="35" y="39.4">debounce.</text>
<text x="44.8" y="37.3">on</text>
<text x="48.2" y="37.3">/RESET</text>
<text x="56.3" y="37.3">and</text>
<text x="60.9" y="37.3">PA27</text>
<text x="16.5" y="137.5">2.54mm</text>
<text x="25.2" y="137.5">(10mil)</text>
<text x="33.4" y="137.5">pitch,</text>
<text x="39.8" y="137.5">1x13</text>
<text x="45.6" y="137.5">pins</text>
<text x="76.2" y="137.5">2.54mm</text>
<text x="84.9" y="137.5">(10mil)</text>
<text x="93.1" y="137.5">pitch,</text>
<text x="99.5" y="137.5">1x3</text>
<text x="104" y="137.5">pins</text>
<text x="16.5" y="141.6">GPIO pins</text>
<text x="16.5" y="143.7">to</text>
<text x="19.5" y="143.7">MCU</text>
<text x="27.1" y="141.6">directly</text>
<text x="35.3" y="141.6">connected</text>
<text x="76.2" y="141.6">GPIO pins</text>
<text x="76.2" y="143.7">added</text>
<text x="86.8" y="141.6">with</text>
<text x="91.7" y="141.6">extra</text>
<text x="97.6" y="141.6">components</text>
<text x="116.8" y="138.6">1.27mm</text>
<text x="116.8" y="140.7">2x5</text>
<text x="121.4" y="140.7">pins</text>
<text x="125.6" y="138.6">(5mil)</text>
<text x="132.5" y="138.6">pitch</text>
<text x="16.5" y="147.8">Included</text>
<text x="16.5" y="149.9">placed</text>
<text x="25.6" y="147.8">in</text>
<text x="28.5" y="147.8">pack</text>
<text x="34" y="147.8">but</text>
<text x="38.1" y="147.8">not</text>
<text x="76.2" y="147.8">Included</text>
<text x="76.2" y="149.9">placed</text>
<text x="85.3" y="147.8">in</text>
<text x="88.2" y="147.8">pack</text>
<text x="93.7" y="147.8">but</text>
<text x="97.8" y="147.8">not</text>
<text x="116.8" y="144.8">ARM SWDIO/SWCLK</text>
<text x="136.3" y="144.8">pins</text>
</g>
<g font-size="1.8" fill="#006464">
<text x="90.7" y="37.7">220R@100MHz</text>
<text x="121.9" y="37.7">+3V3</text>
<text x="48.2" y="47.8">+3V3</text>
<text x="74.5" y="45.5" transform="rotate(-90 74.5 45.5)">X7R</text>
<text x="79.6" y="45.5" transform="rotate(-90 79.6 45.5)">X7R</text>
<text x="91" y="45.5" transform="rotate(-90 91 45.5)">X7R</text>
<text x="96.1" y="46.7" transform="rotate(-90 96.1 46.7)">X7R</text>
<text x="97.3" y="42.5" transform="rotate(-90 97.3 42.5)">FB1</text>
<text x="103.7" y="45.5" transform="rotate(-90 103.7 45.5)">X7R</text>
<text x="108.8" y="45.5" transform="rotate(-90 108.8 45.5)">X7R</text>
<text x="202.6" y="46.5">NSR05T30XV2</text>
<text x="222.3" y="45.3">VBUS</text>
<text x="233.9" y="45.3">TPS63000</text>
<text x="237.4" y="42.7">U2</text>
<text x="265.4" y="45.3">+3V3</text>
<text x="70.7" y="52.1" transform="rotate(-90 70.7 52.1)">C1</text>
<text x="74.5" y="50.1" transform="rotate(-90 74.5 50.1)">10V</text>
<text x="79.6" y="50.1" transform="rotate(-90 79.6 50.1)">10V</text>
<text x="87.2" y="52.1" transform="rotate(-90 87.2 52.1)">C3</text>
<text x="91" y="50.1" transform="rotate(-90 91 50.1)">10V</text>
<text x="92.3" y="52.1" transform="rotate(-90 92.3 52.1)">C4</text>
<text x="96.1" y="51.4" transform="rotate(-90 96.1 51.4)">10V</text>
<text x="99.9" y="52.1" transform="rotate(-90 99.9 52.1)">C5</text>
<text x="103.7" y="50.1" transform="rotate(-90 103.7 50.1)">10V</text>
<text x="105" y="52.1" transform="rotate(-90 105 52.1)">C6</text>
<text x="108.8" y="50.1" transform="rotate(-90 108.8 50.1)">10V</text>
<text x="206.9" y="51.6">D2</text>
<text x="215.5" y="53.1" transform="rotate(-90 215.5 53.1)">X7R</text>
<text x="218" y="53.3" transform="rotate(-90 218 53.3)">R8</text>
<text x="231.6" y="49.1">VIN</text>
<text x="231.6" y="51.6">VINA</text>
<text x="241" y="49.1">VOUT</text>
<text x="251" y="53.3" transform="rotate(-90 251 53.3)">R10</text>
<text x="253.6" y="51.5" transform="rotate(-90 253.6 51.5)">1%</text>
<text x="263.7" y="51.8" transform="rotate(-90 263.7 51.8)">X7R</text>
<text x="271.3" y="50.6" transform="rotate(-90 271.3 50.6)">X7R</text>
<text x="51.6" y="55.9" transform="rotate(-90 51.6 55.9)">R5</text>
<text x="54.2" y="55.9" transform="rotate(-90 54.2 55.9)">10k</text>
<text x="74.5" y="54.7" transform="rotate(-90 74.5 54.7)">10u</text>
<text x="79.6" y="55.3" transform="rotate(-90 79.6 55.3)">0.1u</text>
<text x="91" y="55.3" transform="rotate(-90 91 55.3)">0.1u</text>
<text x="96.1" y="54.8" transform="rotate(-90 96.1 54.8)">1u</text>
<text x="103.7" y="55.3" transform="rotate(-90 103.7 55.3)">0.1u</text>
<text x="104.1" y="56.7">GND</text>
<text x="108.8" y="54.7" transform="rotate(-90 108.8 54.7)">10u</text>
<text x="125.3" y="55.9" transform="rotate(-90 125.3 55.9)">R7</text>
<text x="127.8" y="55.9" transform="rotate(-90 127.8 55.9)">1k</text>
<text x="132.9" y="55.9" transform="rotate(-90 132.9 55.9)">R4</text>
<text x="135.4" y="55.9" transform="rotate(-90 135.4 55.9)">10k</text>
<text x="201.5" y="56.2" transform="rotate(-90 201.5 56.2)">Alkaline</text>
<text x="215.5" y="57.7" transform="rotate(-90 215.5 57.7)">10V</text>
<text x="220.5" y="54.6" transform="rotate(-90 220.5 54.6)">100R</text>
<text x="231.6" y="59.2">L1</text>
<text x="231.6" y="54.2">EN</text>
<text x="231.6" y="56.7">PS/SYNC</text>
<text x="243.4" y="56.7">FB</text>
<text x="253.6" y="59" transform="rotate(-90 253.6 59)">1% 1M</text>
<text x="259.9" y="58.4" transform="rotate(-90 259.9 58.4)">C11</text>
<text x="263.7" y="56.4" transform="rotate(-90 263.7 56.4)">10V</text>
<text x="267.5" y="58.4" transform="rotate(-90 267.5 58.4)">C12</text>
<text x="271.3" y="59.8" transform="rotate(-90 271.3 59.8)">10u</text>
<text x="271.3" y="55.2" transform="rotate(-90 271.3 55.2)">10V</text>
<text x="67.8" y="64.3">PA00</text>
<text x="91" y="62.8" transform="rotate(-90 91 62.8)">VSW</text>
<text x="93.5" y="64.6" transform="rotate(-90 93.5 64.6)">VDDIN</text>
<text x="102.5" y="64.3">PA14</text>
<text x="201.5" y="65.5" transform="rotate(-90 201.5 65.5)">or</text>
<text x="201.5" y="62.5" transform="rotate(-90 201.5 62.5)">2-3S</text>
<text x="206.6" y="61" transform="rotate(-90 206.6 61)">BT1</text>
<text x="211.6" y="61" transform="rotate(-90 211.6 61)">C10</text>
<text x="215.5" y="62.4" transform="rotate(-90 215.5 62.4)">10u</text>
<text x="220.5" y="62" transform="rotate(-90 220.5 62)">X7R</text>
<text x="223.5" y="60.5">L1</text>
<text x="251" y="61" transform="rotate(-90 251 61)">R9</text>
<text x="253.6" y="64.8" transform="rotate(-90 253.6 64.8)">180k</text>
<text x="263.7" y="61.1" transform="rotate(-90 263.7 61.1)">10u</text>
<text x="67.8" y="66.9">PA01</text>
<text x="67.8" y="69.4">PA02</text>
<text x="67.8" y="71.9">PA03</text>
<text x="83.4" y="66.2" transform="rotate(-90 83.4 66.2)">VDDANA</text>
<text x="85.9" y="67.7" transform="rotate(-90 85.9 67.7)">VDDCORE</text>
<text x="86.4" y="70.7">U1</text>
<text x="102.5" y="66.9">PA15</text>
<text x="102.5" y="69.4">PA16</text>
<text x="102.5" y="71.9">PA17</text>
<text x="201.5" y="71.7" transform="rotate(-90 201.5 71.7)">1S</text>
<text x="201.5" y="68.2" transform="rotate(-90 201.5 68.2)">Li</text>
<text x="216.7" y="68.7" transform="rotate(-90 216.7 68.7)">C9</text>
<text x="220.5" y="71.9" transform="rotate(-90 220.5 71.9)">0.1u</text>
<text x="220.5" y="66.6" transform="rotate(-90 220.5 66.6)">10V</text>
<text x="228.2" y="66" transform="rotate(-90 228.2 66)">2.2u</text>
<text x="231.6" y="69.4">L2</text>
<text x="237" y="70.6" transform="rotate(-90 237 70.6)">GND</text>
<text x="239.6" y="70.6" transform="rotate(-90 239.6 70.6)">PGND</text>
<text x="67.8" y="74.5">PA04</text>
<text x="67.8" y="77">PA05</text>
<text x="77.5" y="73.2">ATSAML21E18B-MUT</text>
<text x="102.5" y="74.5">PA18</text>
<text x="102.5" y="77">PA19</text>
<text x="67.8" y="79.6">PA06</text>
<text x="67.8" y="82.1">PA07</text>
<text x="102.5" y="79.6">PA22</text>
<text x="102.5" y="82.1">PA23</text>
<text x="234.2" y="78.3">GND</text>
<text x="67.8" y="84.6">PA08</text>
<text x="67.8" y="87.2">PA09</text>
<text x="67.8" y="89.7">PA10</text>
<text x="102.5" y="84.6">PA24</text>
<text x="102.5" y="87.2">PA25</text>
<text x="102.5" y="89.7">PA27</text>
<text x="67.8" y="92.3">PA11</text>
<text x="67.8" y="95.4">~{RESET}</text>
<text x="102.5" y="92.3">PA30</text>
<text x="102.5" y="94.8">PA31</text>
<text x="56.7" y="100.3" transform="rotate(-90 56.7 100.3)">R3</text>
<text x="59.2" y="100.3" transform="rotate(-90 59.2 100.3)">1k</text>
<text x="88.5" y="98.6" transform="rotate(-90 88.5 98.6)">GND</text>
<text x="129.1" y="100.3" transform="rotate(-90 129.1 100.3)">R6</text>
<text x="131.6" y="100.3" transform="rotate(-90 131.6 100.3)">1k</text>
<text x="54.2" y="106.9" transform="rotate(-90 54.2 106.9)">SW1</text>
<text x="64.3" y="105.2" transform="rotate(-90 64.3 105.2)">X7R</text>
<text x="126.6" y="106.7" transform="rotate(-90 126.6 106.7)">SW2</text>
<text x="135.4" y="105.2" transform="rotate(-90 135.4 105.2)">X7R</text>
<text x="215.9" y="106.2">USB_C_Receptacle_USB2.0</text>
<text x="227.4" y="103.7">J1</text>
<text x="264.2" y="106.2">VBUS</text>
<text x="60.5" y="111.8" transform="rotate(-90 60.5 111.8)">C7</text>
<text x="64.3" y="109.8" transform="rotate(-90 64.3 109.8)">10V</text>
<text x="131.6" y="111.8" transform="rotate(-90 131.6 111.8)">C8</text>
<text x="135.4" y="109.8" transform="rotate(-90 135.4 109.8)">10V</text>
<text x="232.7" y="110">VBUS</text>
<text x="64.3" y="115" transform="rotate(-90 64.3 115)">0.1u</text>
<text x="135.4" y="115" transform="rotate(-90 135.4 115)">0.1u</text>
<text x="233.9" y="115.1">CC1</text>
<text x="233.9" y="117.7">CC2</text>
<text x="266.4" y="116.2" transform="rotate(-90 266.4 116.2)">VCC</text>
<text x="85.6" y="120.2">GND</text>
<text x="234.8" y="122.7">D-</text>
<text x="234.8" y="125.3">D-</text>
<text x="254.2" y="124.2">I/O1</text>
<text x="265.4" y="122.7">D1</text>
<text x="274.6" y="124.2">I/O2</text>
<text x="234.8" y="127.8">D+</text>
<text x="234.8" y="130.4">D+</text>
<text x="260.6" y="126.6">PRTR5V0U2X</text>
<text x="232.6" y="138">SBU1</text>
<text x="266.4" y="136.6" transform="rotate(-90 266.4 136.6)">GND</text>
<text x="221.8" y="141.2" transform="rotate(-90 221.8 141.2)">SHIELD</text>
<text x="229.4" y="141.2" transform="rotate(-90 229.4 141.2)">GND</text>
<text x="232.6" y="140.5">SBU2</text>
<text x="251" y="140.9" transform="rotate(-90 251 140.9)">1%</text>
<text x="256.1" y="140.9" transform="rotate(-90 256.1 140.9)">1%</text>
<text x="248.5" y="144.8" transform="rotate(-90 248.5 144.8)">R1</text>
<text x="251" y="146" transform="rotate(-90 251 146)">5.1k</text>
<text x="253.6" y="144.8" transform="rotate(-90 253.6 144.8)">R2</text>
<text x="256.1" y="146" transform="rotate(-90 256.1 146)">5.1k</text>
<text x="40.6" y="155.8">GND</text>
<text x="62.2" y="155.8">GND</text>
<text x="138.4" y="150.7">+3V3</text>
<text x="217.7" y="155.8">4.7n</text>
<text x="222.9" y="150.7">C13</text>
<text x="223" y="155.8">50V</text>
<text x="227.6" y="155.8">X7R</text>
<text x="40.6" y="160.8">+3V3</text>
<text x="62.2" y="160.8">+3V3</text>
<text x="62.2" y="158.3">VBUS</text>
<text x="222.2" y="158.3">R11</text>
<text x="223.3" y="160.8">1M</text>
<text x="137.6" y="167.2">SWDCLK/TCK</text>
<text x="141.8" y="162" transform="rotate(-90 141.8 162)">VTref</text>
<text x="144.2" y="162.7">~{RESET}</text>
<text x="218.4" y="163.4">GNDS</text>
<text x="226.6" y="163.4">GND</text>
<text x="134.2" y="170.1" transform="rotate(-90 134.2 170.1)">J2</text>
<text x="139.2" y="169.7">SWDIO/TMS</text>
<text x="141.1" y="172.3">SWO/TDO</text>
<text x="143.2" y="174.8">NC/TDI</text>
<text x="139.3" y="180.6" transform="rotate(-90 139.3 180.6)">GNDDetect</text>
<text x="141.8" y="180.6" transform="rotate(-90 141.8 180.6)">GND</text>
<text x="139" y="188.8">GND</text>
</g>
<g font-size="1.8" fill="#0f0f0f">
<text x="82.2" y="47.9" transform="rotate(-90 82.2 47.9)">VDDANA</text>
<text x="84.7" y="52" transform="rotate(-90 84.7 52)">VCORE</text>
<text x="204.1" y="53.8" transform="rotate(-90 204.1 53.8)">VBATT</text>
<text x="55.9" y="63.2">PA00</text>
<text x="55.9" y="65.7">PA01</text>
<text x="115.7" y="65.7">PA15</text>
<text x="115.7" y="63.2">PA14</text>
<text x="55.9" y="70.8">PA03</text>
<text x="55.9" y="68.2">PA02</text>
<text x="115.7" y="70.8">PA17</text>
<text x="115.7" y="68.2">PA16</text>
<text x="55.9" y="75.9">PA05</text>
<text x="55.9" y="73.3">PA04</text>
<text x="115.7" y="75.9">PA19</text>
<text x="115.7" y="73.3">PA18</text>
<text x="55.9" y="83.5">PA08</text>
<text x="55.9" y="78.4">PA06</text>
<text x="55.9" y="80.9">PA07</text>
<text x="112.9" y="83.5">USB_D-</text>
<text x="113.2" y="80.9">UC_RXD</text>
<text x="113.5" y="78.4">UC_TXD</text>
<text x="55.9" y="88.6">PA10</text>
<text x="55.9" y="86">PA09</text>
<text x="112.9" y="86">USB_D+</text>
<text x="113" y="88.6">UC_BOOT</text>
<text x="55.9" y="91.1">PA11</text>
<text x="113" y="91.1">SWCLK</text>
<text x="114.7" y="93.6">SWDIO</text>
<text x="243.8" y="114">CC1</text>
<text x="243.8" y="116.5">CC2</text>
<text x="244.5" y="124.1">USB_D-</text>
<text x="244.5" y="129.2">USB_D+</text>
<text x="27.9" y="157.2">2 VBATT</text>
<text x="94" y="157.1">SWCLK</text>
<text x="94.3" y="159.7">SWDIO</text>
<text x="154.4" y="160.9">UC_RESET</text>
<text x="30.7" y="167.3">PA19</text>
<text x="30.7" y="162.2">UC_RXD</text>
<text x="31" y="164.8">UC_TXD</text>
<text x="53.5" y="167.3">PA02</text>
<text x="53.5" y="162.2">PA00</text>
<text x="53.5" y="164.8">PA01</text>
<text x="90.9" y="162.2">UC_RESET</text>
<text x="157.5" y="166">SWCLK</text>
<text x="30.7" y="172.4">PA17</text>
<text x="30.7" y="169.8">PA18</text>
<text x="53.5" y="172.4">PA04</text>
<text x="53.5" y="169.8">PA03</text>
<text x="92.6" y="171.1">USB_D-</text>
<text x="92.6" y="173.6">USB_D+</text>
<text x="157.2" y="168.6">SWDIO</text>
<text x="30.7" y="180">PA14</text>
<text x="30.7" y="174.9">PA16</text>
<text x="30.7" y="177.5">PA15</text>
<text x="53.5" y="174.9">PA05</text>
<text x="53.5" y="177.5">PA06</text>
<text x="53.5" y="180">PA07</text>
<text x="91.7" y="176.2">UC_BOOT</text>
<text x="30.7" y="182.5">PA11</text>
<text x="30.7" y="185.1">PA10</text>
<text x="53.5" y="182.5">PA08</text>
<text x="53.5" y="185.1">PA09</text>
</g>
<g font-size="1.8" fill="#009600">
<text x="76.4" y="52.1" transform="rotate(-90 76.4 52.1)">C2</text>
<text x="51.5" y="93.6">UC_RESET</text>
</g>
<g font-size="1.8" fill="#a90000">
<text x="229.2" y="48">5</text>
<text x="229.2" y="53.1">6</text>
<text x="229.2" y="50.5">8</text>
<text x="247" y="48">1</text>
<text x="82.3" y="56.5" transform="rotate(-90 82.3 56.5)">9</text>
<text x="84.8" y="57.2" transform="rotate(-90 84.8 57.2)">27</text>
<text x="89.9" y="57.2" transform="rotate(-90 89.9 57.2)">29</text>
<text x="92.5" y="57.2" transform="rotate(-90 92.5 57.2)">30</text>
<text x="229.2" y="58.2">4</text>
<text x="229.2" y="55.6">7</text>
<text x="246.4" y="55.6">10</text>
<text x="64.1" y="63.2">1</text>
<text x="64.1" y="65.8">2</text>
<text x="109.2" y="63.2">15</text>
<text x="109.2" y="65.8">16</text>
<text x="64.1" y="68.3">3</text>
<text x="64.1" y="70.9">4</text>
<text x="109.2" y="68.3">17</text>
<text x="109.2" y="70.9">18</text>
<text x="229.2" y="68.3">2</text>
<text x="64.1" y="73.4">5</text>
<text x="64.1" y="75.9">6</text>
<text x="109.2" y="73.4">19</text>
<text x="109.2" y="75.9">20</text>
<text x="236" y="73.1" transform="rotate(-90 236 73.1)">9</text>
<text x="238.5" y="73.1" transform="rotate(-90 238.5 73.1)">3</text>
<text x="63.5" y="83.6">11</text>
<text x="64.1" y="78.5">7</text>
<text x="64.1" y="81">8</text>
<text x="109.2" y="78.5">21</text>
<text x="109.2" y="81">22</text>
<text x="109.2" y="83.6">23</text>
<text x="63.5" y="86.1">12</text>
<text x="63.5" y="88.6">13</text>
<text x="109.2" y="86.1">24</text>
<text x="109.2" y="88.6">25</text>
<text x="63.5" y="91.2">14</text>
<text x="63.5" y="93.7">26</text>
<text x="109.2" y="91.2">31</text>
<text x="109.2" y="93.7">32</text>
<text x="87.4" y="102.9" transform="rotate(-90 87.4 102.9)">10</text>
<text x="240.1" y="109">A4</text>
<text x="240" y="116.6">B5</text>
<text x="240.1" y="114">A5</text>
<text x="268.6" y="115" transform="rotate(-90 268.6 115)">4</text>
<text x="240" y="124.2">B7</text>
<text x="240.1" y="121.7">A7</text>
<text x="240" y="129.3">B6</text>
<text x="240.1" y="126.7">A6</text>
<text x="255.9" y="126.4">2</text>
<text x="276.2" y="126.4">3</text>
<text x="240.1" y="136.9">A8</text>
<text x="268.6" y="135.3" transform="rotate(-90 268.6 135.3)">1</text>
<text x="240" y="139.4">B8</text>
<text x="220.7" y="146.1" transform="rotate(-90 220.7 146.1)">S1</text>
<text x="228.3" y="146" transform="rotate(-90 228.3 146)">A1</text>
<text x="140.7" y="155.6" transform="rotate(-90 140.7 155.6)">1</text>
<text x="151.1" y="161">10</text>
<text x="151.7" y="166.1">4</text>
<text x="151.7" y="168.7">2</text>
<text x="151.7" y="171.2">6</text>
<text x="151.7" y="173.7">8</text>
<text x="138.2" y="183.5" transform="rotate(-90 138.2 183.5)">9</text>
<text x="140.7" y="183.5" transform="rotate(-90 140.7 183.5)">3</text>
</g>
<g font-size="1.8" fill="#989898">
<text x="24.9" y="152">J3</text>
<text x="47.7" y="152">J4</text>
<text x="83.8" y="155.1">J6</text>
<text x="83.8" y="169.7">J5</text>
</g>
<g font-size="1.8" fill="#aaa">
<text x="27.9" y="154.7">1</text>
<text x="50.8" y="154.7">1</text>
<text x="27.9" y="159.8">3</text>
<text x="50.8" y="157.2">2</text>
<text x="50.8" y="159.8">3</text>
<text x="87.6" y="157.2">1</text>
<text x="87.6" y="159.8">2</text>
<text x="27.9" y="162.3">4</text>
<text x="27.9" y="164.8">5</text>
<text x="27.9" y="167.4">6</text>
<text x="50.8" y="162.3">4</text>
<text x="50.8" y="164.8">5</text>
<text x="50.8" y="167.4">6</text>
<text x="87.6" y="162.3">3</text>
<text x="27.9" y="169.9">7</text>
<text x="27.9" y="172.5">8</text>
<text x="50.8" y="169.9">7</text>
<text x="50.8" y="172.5">8</text>
<text x="87.6" y="171.2">1</text>
<text x="87.6" y="173.7">2</text>
<text x="27.3" y="177.5">10</text>
<text x="27.9" y="175">9</text>
<text x="50.2" y="177.5">10</text>
<text x="50.8" y="175">9</text>
<text x="87.6" y="176.3">3</text>
<text x="27.3" y="180.1">11</text>
<text x="27.3" y="182.6">12</text>
<text x="27.3" y="185.2">13</text>
<text x="50.2" y="180.1">11</text>
<text x="50.2" y="182.6">12</text>
<text x="50.2" y="185.2">13</text>
</g>
</svg>
